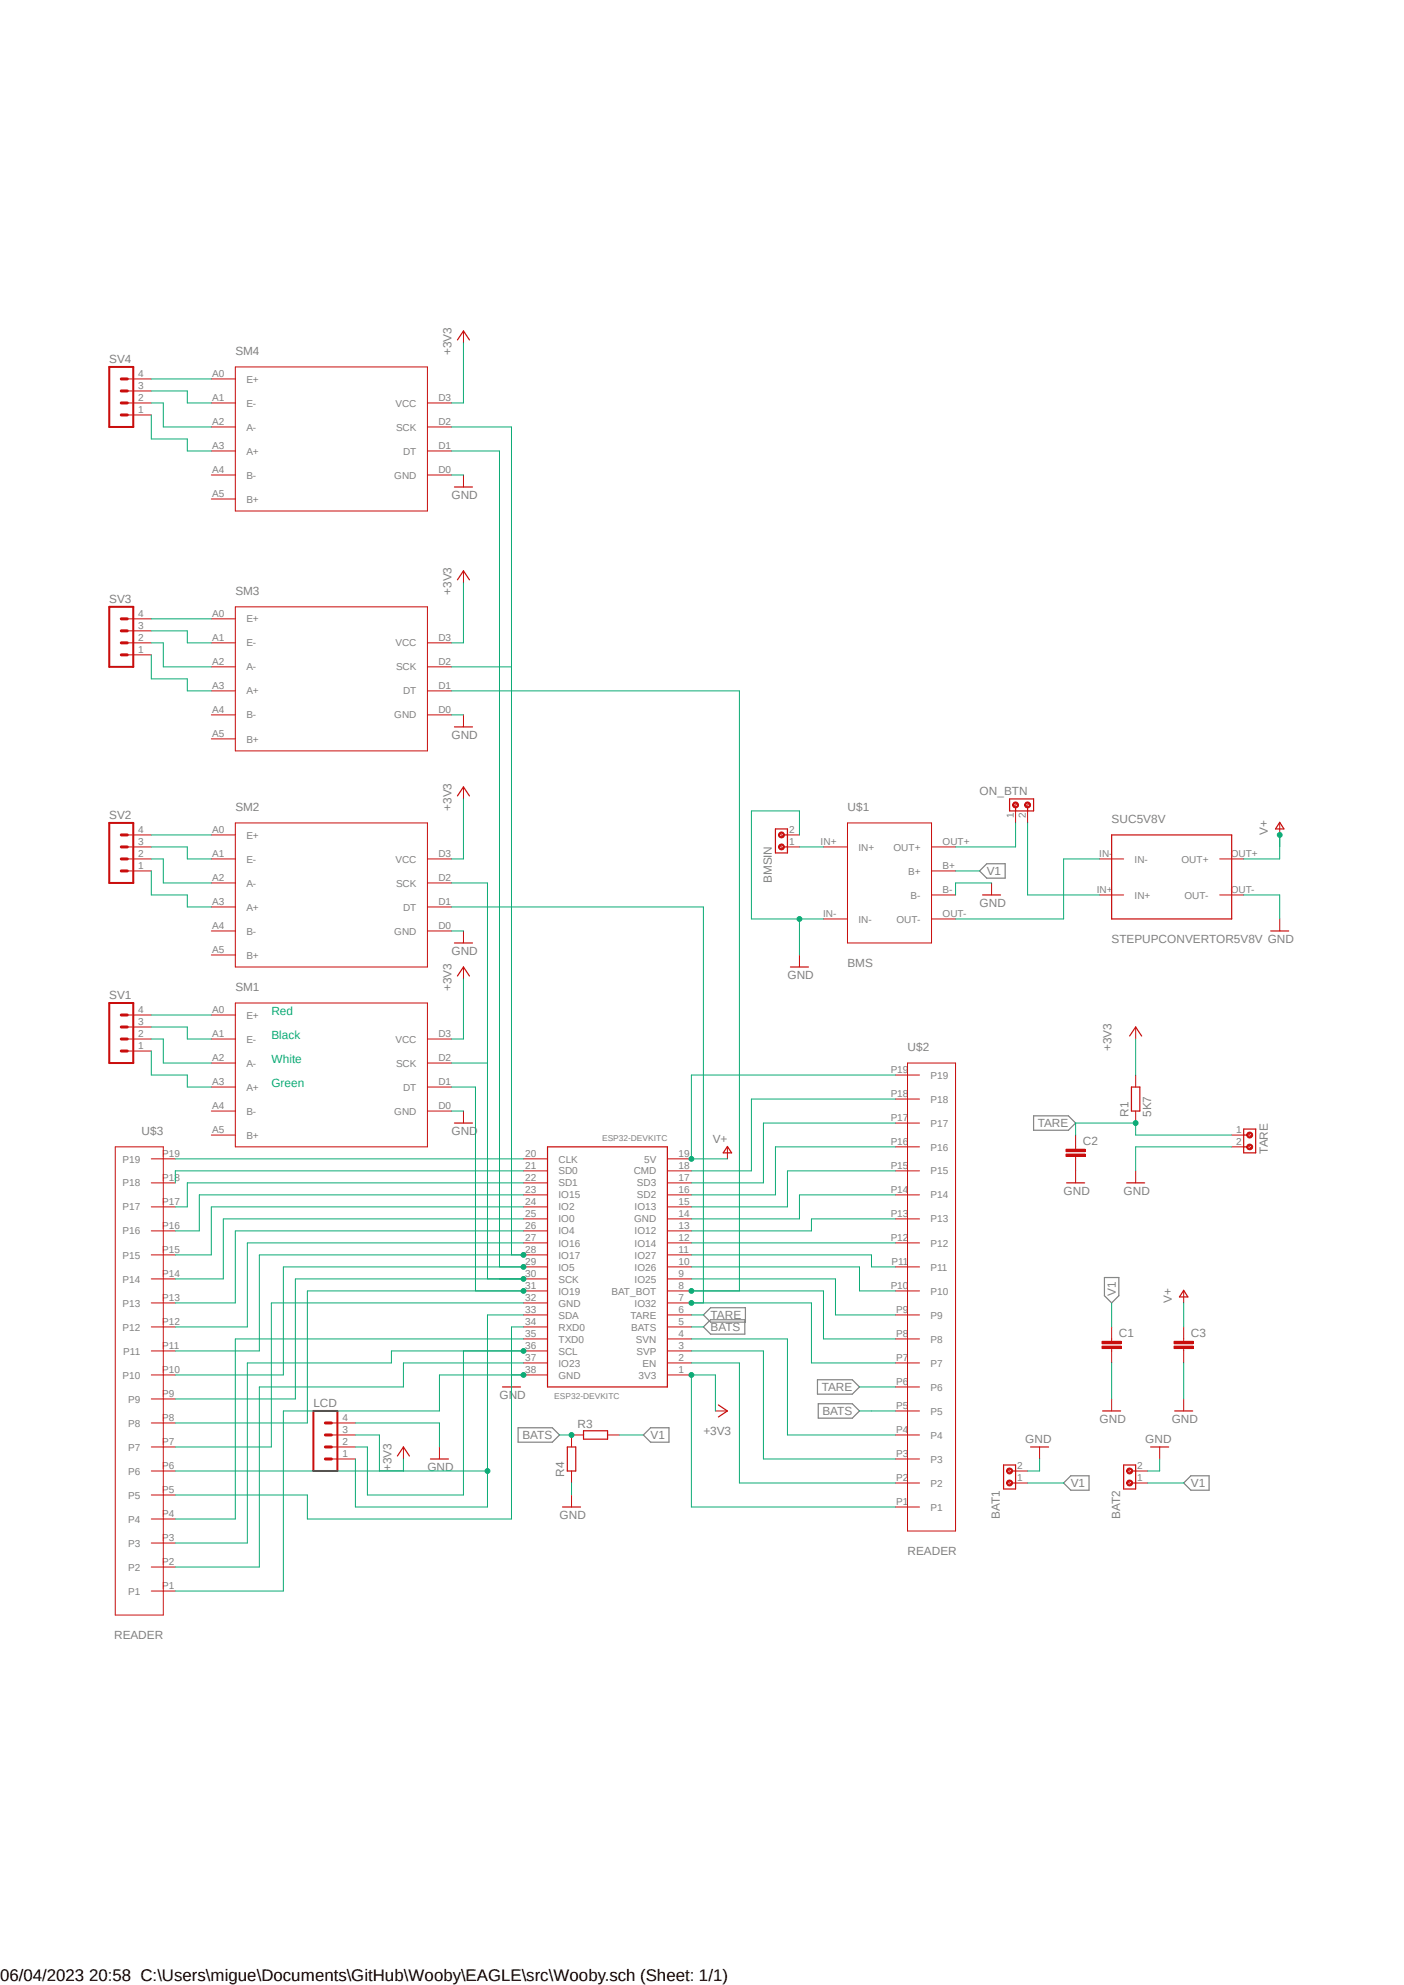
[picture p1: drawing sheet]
<svg xmlns="http://www.w3.org/2000/svg" width="297mm" height="420mm" viewBox="0 0 297 420" stroke-linecap="round" stroke-linejoin="round" font-family="sans-serif">
<path d="M22.5 67.6l252 279.8M274.5 67.6l-252 279.8" fill="none" stroke="#fff" stroke-width=".21"/>
<path d="M207.2 184.3l1.5-1.5h3.9v3h-3.9zM218.7 236.1h7.3l1.5 1.5-1.5 1.5h-7.3zM150.3 279.2h7.3v3.1h-7.3l-1.5-1.5zM150.3 276.7h7.4v3h-7.4l-1.5-1.5zM233.6 270.3h3.1v3.9l-1.5 1.5-1.6-1.5zM172.9 291.9h7.4l1.5 1.6-1.5 1.5h-7.4zM173.1 297h7.2l1.5 1.5-1.5 1.6h-7.2zM109.6 302.1h7.2l1.6 1.5-1.6 1.5h-7.2zM137.6 302.1h3.9v3h-3.9l-1.5-1.5zM226.5 312.3h3.9v3h-3.9l-1.5-1.5zM251.9 312.3h3.9v3h-3.9l-1.5-1.5z" fill="none" stroke="#808080" stroke-width=".25"/>
<g fill="none" stroke="#c90d0c" stroke-width=".21">
<path d="M44.7 214.8h5.1M44.7 219.8h5.1M49.8 212.2h40.6v30.5h-40.6zM90.4 219.8h5.1M44.7 224.9h5.1M44.7 230h5.1M44.7 235.1h5.1M90.4 224.9h5.1M90.4 230h5.1M90.4 235.1h5.1M240.2 227.5v2.5M240.2 235.1v2.5"/>
<path d="M44.7 240.2h5.1M110.7 257.9h5.1M110.7 255.4h5.1M110.7 252.8h5.1M110.7 250.3h5.1M110.7 247.7h5.1M110.7 245.2h5.1M141.2 257.9h5.1M141.2 255.4h5.1M141.2 252.8h5.1M141.2 250.3h5.1M141.2 247.7h5.1"/>
<path d="M141.2 245.2h5.1M110.7 278.2h5.1M110.7 275.7h5.1M110.7 273.1h5.1M110.7 270.6h5.1M110.7 268.1h5.1M110.7 265.5h5.1M110.7 263h5.1M110.7 260.4h5.1M141.2 278.2h5.1M141.2 275.7h5.1M141.2 273.1h5.1"/>
<path d="M141.2 270.6h5.1M141.2 268.1h5.1M141.2 265.5h5.1M141.2 263h5.1M141.2 260.4h5.1M110.7 290.9h5.1M110.7 288.4h5.1M110.7 285.8h5.1M110.7 283.3h5.1M110.7 280.8h5.1M141.2 290.9h5.1M141.2 288.4h5.1"/>
<path d="M141.2 285.8h5.1M141.2 283.3h5.1M141.2 280.8h5.1M235.2 283.3v.5M235.2 285.3v.5M120.9 311.2v2.6M123.4 303.6h-2.5v2.6M128.5 303.6h2.5"/>
</g>
<path d="M239.4 230h1.7v5.1h-1.7zM115.8 242.7h25.4v50.8h-25.4zM120 306.2h1.8v5h-1.8zM123.4 302.7h5.1v1.8h-5.1z" fill="none" stroke="#c90d0c" stroke-width=".25"/>
<path d="M233.1 283.8h4.1v.5h-4.1z" fill-rule="evenodd" fill="#c90d0c"/>
<path d="M233.1 283.8h4.1v.5h-4.1z" fill="none" stroke="#c90d0c" stroke-width=".21"/>
<path d="M233.1 284.8h4.1v.5h-4.1z" fill-rule="evenodd" fill="#c90d0c"/>
<path d="M227.5 242.7v.5M227.5 244.7v.5M233.1 284.8h4.1v.5h-4.1zM235.2 280.8v2.5M235.2 285.8v2.6" fill="none" stroke="#c90d0c" stroke-width=".21"/>
<path d="M225.5 243.2h4.1v.5h-4.1z" fill-rule="evenodd" fill="#c90d0c"/>
<path d="M225.5 243.2h4.1v.5h-4.1z" fill="none" stroke="#c90d0c" stroke-width=".21"/>
<path d="M225.5 244.2h4.1v.5h-4.1z" fill-rule="evenodd" fill="#c90d0c"/>
<g fill="none" stroke="#c90d0c" stroke-width=".21">
<path d="M98 204.6v2.5M240.2 217.3v2.5M98 235.1v2.5M264.1 239.9l.5 .5M153.9 242.7v2.5M225.5 244.2h4.1v.5h-4.1zM227.5 240.2v2.5M227.5 245.2v5.1M240.2 247.7v2.6M264.1 242.4l.5 .5M108.2 290.9v2.6M151.3 298.5h2.6"/>
<path d="M235.2 296v2.5M120.9 316.3v2.6"/>
</g>
<g fill="none" stroke="#c90d0c" stroke-width=".25">
<path d="M96.8 206.5l1.2-1.9 1.3 1.9M239 219.2l1.2-1.9 1.3 1.9M96.1 237.6h3.8M263.1 238.9h2.5v5h-2.5zM153.9 242.6l.9 1.3h-1.8zM225.6 250.3h3.8M238.3 250.3h3.8M263.1 240.2h.8M263.1 242.7h.8M106.3 293.5h3.8M152 297.3l1.9 1.2-1.9 1.3M233.3 298.5h3.8"/>
<path d="M119 318.9h3.8"/>
</g>
<path d="M263.8 239.8a.64 .64 0 0 1 1.1-.1 .64 .64 0 0 1-.3 1 .64 .64 0 0 1-.9-.5h.3v-.3a.37 .37 0 0 1 .5-.1 .37 .37 0 0 1 .2 .5 .37 .37 0 0 1-.5 .2l-.2-.3h-.3z" fill-rule="evenodd" fill="#c90d0c"/>
<path d="M263.8 239.8a.64 .64 0 0 1 1.1-.1 .64 .64 0 0 1-.3 1 .64 .64 0 0 1-.9-.5h.3v-.3a.37 .37 0 0 1 .5-.1 .37 .37 0 0 1 .2 .5 .37 .37 0 0 1-.5 .2l-.2-.3h-.3z" fill="none" stroke="#c90d0c" stroke-width=".21"/>
<path d="M263.8 242.4a.64 .64 0 0 1 1.1-.1 .64 .64 0 0 1-.3 1 .64 .64 0 0 1-.9-.6h.3v-.2a.37 .37 0 0 1 .6-.1 .37 .37 0 0 1-.1 .6h-.3l-.2-.3h-.3z" fill-rule="evenodd" fill="#c90d0c"/>
<g fill="none" stroke="#c90d0c" stroke-width=".21">
<path d="M49.8 77.6h40.6v30.5h-40.6zM98 70v2.6M44.7 80.2h5.1M44.7 85.3h5.1M44.7 90.3h5.1M44.7 95.4h5.1M90.4 85.3h5.1M90.4 90.3h5.1M90.4 95.4h5.1M44.7 100.5h5.1M44.7 105.6h5.1M90.4 100.5h5.1"/>
<path d="M98 100.5v2.5M44.7 130.9h5.1M44.7 136h5.1M49.8 128.4h40.6v30.5h-40.6zM90.4 136h5.1M98 120.8v2.5M44.7 141.1h5.1M44.7 146.2h5.1M44.7 151.3h5.1M44.7 156.3h5.1M90.4 141.1h5.1M90.4 146.2h5.1"/>
<path d="M90.4 151.3h5.1M98 151.3v2.5M44.7 176.7h5.1M49.8 174.1h40.6v30.5h-40.6zM98 166.5v2.5M44.7 181.7h5.1M44.7 186.8h5.1M44.7 191.9h5.1M44.7 197h5.1M90.4 181.7h5.1M90.4 186.8h5.1M90.4 191.9h5.1"/>
<path d="M90.4 197h5.1M98 197v2.5M44.7 202.1h5.1M260.6 240.2h2.5M260.6 242.7h2.5M263.8 242.4a.64 .64 0 0 1 1.1-.1 .64 .64 0 0 1-.3 1 .64 .64 0 0 1-.9-.6h.3v-.2a.37 .37 0 0 1 .6-.1 .37 .37 0 0 1-.1 .6h-.3l-.2-.3h-.3zM250.4 283.3v.5M250.4 285.3v.5M85.3 306.2v2.5M93 306.2v2.5"/>
</g>
<path d="M96.8 71.9l1.2-1.9 1.3 1.9M96.1 103h3.8M96.8 122.7l1.2-1.9 1.3 1.9M96.1 153.8h3.8M96.8 168.4l1.2-1.9 1.3 1.9M96.1 199.5h3.8M84.1 308.1l1.2-1.9 1.3 1.9M91.1 308.7h3.8" fill="none" stroke="#c90d0c" stroke-width=".25"/>
<path d="M248.4 283.8h4v.5h-4z" fill-rule="evenodd" fill="#c90d0c"/>
<path d="M248.4 283.8h4v.5h-4z" fill="none" stroke="#c90d0c" stroke-width=".21"/>
<path d="M248.4 284.8h4v.5h-4z" fill-rule="evenodd" fill="#c90d0c"/>
<g fill="none" stroke="#c90d0c" stroke-width=".21">
<path d="M165.1 178.9l.5 .6M165.1 176.4l.5 .5M174.2 179.2h5.1M179.3 174.1h17.8v25.4h-17.8zM197.1 179.2h5M270.7 174.1v2.6M174.2 194.4h5.1M197.1 194.4h5M197.1 184.3h5M197.1 189.4h5M209.8 186.8v2.6M270.7 194.4v2.6"/>
<path d="M250.4 273.1v2.6M248.4 284.8h4v.5h-4zM250.4 280.8v2.5M250.4 285.8v2.6M250.4 296v2.5"/>
</g>
<path d="M164 175.4h2.6v5.1h-2.6zM165.8 179.2h.8M165.8 176.7h.8M270.7 174l.9 1.4h-1.8zM207.9 189.4h3.8M268.8 197h3.8M250.4 273l.9 1.4h-1.8zM248.5 298.5h3.8" fill="none" stroke="#c90d0c" stroke-width=".25"/>
<path d="M164.8 178.9a.64 .64 0 0 1 1-.1 .64 .64 0 0 1-.3 1 .64 .64 0 0 1-.8-.6h.2l.2-.3a.38 .38 0 0 1 .6 .3 .38 .38 0 0 1-.6 .3l-.2-.3h-.2z" fill-rule="evenodd" fill="#c90d0c"/>
<path d="M164.8 178.9a.64 .64 0 0 1 1-.1 .64 .64 0 0 1-.3 1 .64 .64 0 0 1-.8-.6h.2l.2-.3a.38 .38 0 0 1 .6 .3 .38 .38 0 0 1-.6 .3l-.2-.3h-.2z" fill="none" stroke="#c90d0c" stroke-width=".21"/>
<path d="M164.8 176.4a.64 .64 0 0 1 1-.1 .64 .64 0 0 1-.3 1 .64 .64 0 0 1-.8-.6h.2l.2-.4a.39 .39 0 0 1 .6 .2 .39 .39 0 0 1-.3 .5 .39 .39 0 0 1-.5-.3h-.2z" fill-rule="evenodd" fill="#c90d0c"/>
<g fill="none" stroke="#c90d0c" stroke-width=".21">
<path d="M164.8 176.4a.64 .64 0 0 1 1-.1 .64 .64 0 0 1-.3 1 .64 .64 0 0 1-.8-.6h.2l.2-.4a.39 .39 0 0 1 .6 .2 .39 .39 0 0 1-.3 .5 .39 .39 0 0 1-.5-.3h-.2zM166.6 179.2h2.5M166.6 176.7h2.5M232.6 181.7h5.1M232.6 189.4h5.1M258 181.7h5.1M258 189.4h5.1M169.1 202.1v2.5M189.4 237.6h5.1M189.4 232.5h5.1M189.4 227.5h5.1M192 224.9h10.1v99h-10.1z"/>
<path d="M24.4 242.7h10.1v99h-10.1zM32 255.4h5.1M32 250.3h5.1M32 245.2h5.1M189.4 257.9h5.1M189.4 252.8h5.1M189.4 247.7h5.1M189.4 242.7h5.1M32 275.7h5.1M32 270.6h5.1M32 265.5h5.1M32 260.4h5.1"/>
<path d="M189.4 273.1h5.1M189.4 278.2h5.1M189.4 268.1h5.1M189.4 263h5.1M32 290.9h5.1M32 296h5.1M32 285.8h5.1M32 280.8h5.1M189.4 283.3h5.1M189.4 288.4h5.1M189.4 293.5h5.1M189.4 298.5h5.1"/>
<path d="M32 301.1h5.1M32 306.2h5.1M32 311.2h5.1M32 316.3h5.1M189.4 303.6h5.1M189.4 308.7h5.1M189.4 313.8h5.1M189.4 318.9h5.1M213.3 313.5l.5 .5M213.3 311l.5 .5M32 321.4h5.1M32 326.5h5.1"/>
<path d="M32 331.6h5.1M32 336.6h5.1"/>
</g>
<path d="M235.2 176.7h25.4v17.7h-25.4zM167.2 204.6h3.8M212.3 310h2.5v5h-2.5zM214.1 313.8h.7M214.1 311.2h.7" fill="none" stroke="#c90d0c" stroke-width=".25"/>
<path d="M213 313.4a.64 .64 0 0 1 1.1-.1 .64 .64 0 0 1-.3 1 .64 .64 0 0 1-.9-.5h.3v-.2a.39 .39 0 0 1 .5-.2 .39 .39 0 0 1 .2 .5l-.2 .2h-.3l-.2-.3h-.3z" fill-rule="evenodd" fill="#c90d0c"/>
<path d="M213 313.4a.64 .64 0 0 1 1.1-.1 .64 .64 0 0 1-.3 1 .64 .64 0 0 1-.9-.5h.3v-.2a.39 .39 0 0 1 .5-.2 .39 .39 0 0 1 .2 .5l-.2 .2h-.3l-.2-.3h-.3z" fill="none" stroke="#c90d0c" stroke-width=".21"/>
<path d="M213 310.9a.64 .64 0 0 1 1.1-.1 .64 .64 0 0 1-.3 1 .64 .64 0 0 1-.9-.6h.3v-.2a.39 .39 0 0 1 .5-.1 .39 .39 0 0 1 .2 .5l-.2 .2h-.3l-.2-.4h-.3z" fill-rule="evenodd" fill="#c90d0c"/>
<path d="M213 310.9a.64 .64 0 0 1 1.1-.1 .64 .64 0 0 1-.3 1 .64 .64 0 0 1-.9-.6h.3v-.2a.39 .39 0 0 1 .5-.1 .39 .39 0 0 1 .2 .5l-.2 .2h-.3l-.2-.4h-.3zM214.8 313.8h2.6M214.8 311.2h2.6M238.7 313.5l.5 .5M238.7 311l.5 .5" fill="none" stroke="#c90d0c" stroke-width=".21"/>
<path d="M237.7 310h2.5v5h-2.5zM239.5 313.8h.7M239.5 311.2h.7" fill="none" stroke="#c90d0c" stroke-width=".25"/>
<path d="M238.4 313.4a.64 .64 0 0 1 1.1-.1 .64 .64 0 0 1-.3 1 .64 .64 0 0 1-.9-.5h.3v-.2a.39 .39 0 0 1 .5-.2 .39 .39 0 0 1 .2 .5l-.2 .2h-.3l-.2-.3h-.3z" fill-rule="evenodd" fill="#c90d0c"/>
<path d="M238.4 313.4a.64 .64 0 0 1 1.1-.1 .64 .64 0 0 1-.3 1 .64 .64 0 0 1-.9-.5h.3v-.2a.39 .39 0 0 1 .5-.2 .39 .39 0 0 1 .2 .5l-.2 .2h-.3l-.2-.3h-.3z" fill="none" stroke="#c90d0c" stroke-width=".21"/>
<path d="M238.4 310.9a.64 .64 0 0 1 1.1-.1 .64 .64 0 0 1-.3 1 .64 .64 0 0 1-.9-.6h.3v-.2a.39 .39 0 0 1 .5-.1 .39 .39 0 0 1 .2 .5l-.2 .2h-.3l-.2-.4h-.3z" fill-rule="evenodd" fill="#c90d0c"/>
<path d="M215.1 170.1l-.5 .5M217.6 170.1l-.5 .5M219.9 306.2v2.5M238.4 310.9a.64 .64 0 0 1 1.1-.1 .64 .64 0 0 1-.3 1 .64 .64 0 0 1-.9-.6h.3v-.2a.39 .39 0 0 1 .5-.1 .39 .39 0 0 1 .2 .5l-.2 .2h-.3l-.2-.4h-.3zM240.2 313.8h2.6M240.2 311.2h2.6M245.3 306.2v2.5" fill="none" stroke="#c90d0c" stroke-width=".21"/>
<path d="M213.6 169h5.1v2.6h-5.1zM214.8 170.8v.8M217.4 170.8v.8M218 306.2h3.8M243.4 306.2h3.8" fill="none" stroke="#c90d0c" stroke-width=".25"/>
<path d="M214.5 169.8a.64 .64 0 0 1 .9 .3 .64 .64 0 0 1-.4 .8 .64 .64 0 0 1-.8-.6h.3l.1-.3 .2-.1 .4 .4a.38 .38 0 0 1-.4 .4 .38 .38 0 0 1-.3-.4h-.3z" fill-rule="evenodd" fill="#c90d0c"/>
<path d="M214.5 169.8a.64 .64 0 0 1 .9 .3 .64 .64 0 0 1-.4 .8 .64 .64 0 0 1-.8-.6h.3l.1-.3 .2-.1 .4 .4a.38 .38 0 0 1-.4 .4 .38 .38 0 0 1-.3-.4h-.3z" fill="none" stroke="#c90d0c" stroke-width=".21"/>
<path d="M217 169.8a.64 .64 0 0 1 1 .3 .64 .64 0 0 1-.5 .8 .64 .64 0 0 1-.8-.6h.3l.2-.3 .2-.1 .4 .4a.38 .38 0 0 1-.4 .4 .38 .38 0 0 1-.4-.4h-.3z" fill-rule="evenodd" fill="#c90d0c"/>
<g fill="none" stroke="#c90d0c" stroke-width=".21">
<path d="M26.9 87.8h5.1M26.9 85.3h5.1M26.9 82.7h5.1M26.9 80.2h5.1M26.9 138.6h5.1M26.9 136h5.1M26.9 133.5h5.1M26.9 130.9h5.1M26.9 179.2h5.1M26.9 176.7h5.1M214.8 171.6v2.5M217 169.8a.64 .64 0 0 1 1 .3 .64 .64 0 0 1-.5 .8 .64 .64 0 0 1-.8-.6h.3l.2-.3 .2-.1 .4 .4a.38 .38 0 0 1-.4 .4 .38 .38 0 0 1-.4-.4h-.3z"/>
<path d="M217.4 171.6v2.5M26.9 184.3h5.1M26.9 181.7h5.1M26.9 219.8h5.1M26.9 217.3h5.1M26.9 214.8h5.1M26.9 222.4h5.1M70.1 308.7h5.1M70.1 306.2h5.1M70.1 303.6h5.1M70.1 301.1h5.1"/>
</g>
<path d="M23.1 77.6h5.1v12.7h-5.1zM23.1 128.4h5.1v12.7h-5.1zM23.1 174.1h5.1v12.7h-5.1zM23.1 212.2h5.1v12.7h-5.1zM66.3 298.5h5.1v12.7h-5.1z" fill="none" stroke="#c90d0c" stroke-width=".42"/>
<g fill="none" stroke="#c90d0c" stroke-width=".64">
<path d="M25.7 82.7h1.2M25.7 85.3h1.2M25.7 87.8h1.2M25.7 80.2h1.2M25.7 133.5h1.2M25.7 136h1.2M25.7 138.6h1.2M25.7 130.9h1.2M25.7 179.2h1.2M25.7 176.7h1.2M25.7 181.7h1.2M25.7 184.3h1.2"/>
<path d="M25.7 217.3h1.2M25.7 219.8h1.2M25.7 214.8h1.2M25.7 222.4h1.2M68.8 303.6h1.3M68.8 306.2h1.3M68.8 308.7h1.3M68.8 301.1h1.3"/>
</g>
<path d="M95.5 235.1h2.5M260.6 242.7h-20.4v5M110.7 290.9h-17.7v7.6h-33.1v38.1h-22.8M235.2 288.4v7.6M120.9 313.8v2.5" fill="none" stroke="#0dab76" stroke-width=".21"/>
<circle cx="110.7" cy="290.9" r=".51" fill="#0dab76"/>
<g fill="none" stroke="#0dab76" stroke-width=".21">
<path d="M95.5 100.5h2.5M95.5 151.3h2.5M169.1 176.7v-5.1h-10.1v22.8h15.2M95.5 197h2.5M169.1 194.4v7.7M209.8 186.8h-7.7v2.6M263.1 189.4h7.6v5M250.4 288.4v7.6M75.2 301.1h17.8v5.1"/>
<circle cx="110.7" cy="290.9" r=".51"/>
</g>
<circle cx="169.1" cy="194.4" r=".51" fill="#0dab76"/>
<g fill="none" stroke="#0dab76" stroke-width=".21">
<path d="M98 207.1v12.7h-2.5M240.2 219.8v7.7M151.3 298.5v-7.6h-5v28h43.1M219.9 308.7v2.5h-2.5M245.3 308.7v2.5h-2.5"/>
<circle cx="169.1" cy="194.4" r=".51"/>
</g>
<circle cx="146.3" cy="290.9" r=".51" fill="#0dab76"/>
<g fill="none" stroke="#0dab76" stroke-width=".21">
<path d="M98 72.6v12.7h-2.5M98 123.3v12.7h-2.5M98 169v12.7h-2.5M146.3 227.5v17.7h7.6M75.2 303.6h5.1v7.6h5v-2.5"/>
<circle cx="146.3" cy="290.9" r=".51"/>
</g>
<circle cx="146.3" cy="245.2" r=".51" fill="#0dab76"/>
<g fill="none" stroke="#0dab76" stroke-width=".21">
<path d="M270.7 176.7v5h-7.6M146.3 227.5h43.1M250.4 275.7v5.1"/>
<circle cx="146.3" cy="245.2" r=".51"/>
</g>
<circle cx="270.7" cy="176.7" r=".51" fill="#0dab76"/>
<g fill="none" stroke="#0dab76" stroke-width=".21">
<path d="M118.4 303.6h2.5"/>
<circle cx="270.7" cy="176.7" r=".51"/>
</g>
<circle cx="120.9" cy="303.6" r=".51" fill="#0dab76"/>
<g fill="none" stroke="#0dab76" stroke-width=".21">
<path d="M98 285.8v30.5h-20.3M110.7 285.8h-27.9v2.6h-30.5v38.1h-15.2M146.3 280.8h2.5M181.8 298.5h7.6"/>
<circle cx="120.9" cy="303.6" r=".51"/>
</g>
<circle cx="110.7" cy="285.8" r=".51" fill="#0dab76"/>
<g fill="none" stroke="#0dab76" stroke-width=".21">
<path d="M103.1 278.2v40.7h-27.9M37.1 311.2h66M75.2 306.2h2.5v10.1"/>
<circle cx="110.7" cy="285.8" r=".51"/>
</g>
<circle cx="103.1" cy="311.2" r=".51" fill="#0dab76"/>
<g fill="none" stroke="#0dab76" stroke-width=".21">
<path d="M95.5 230h5.1v43.1M103.1 278.2h7.6M110.7 273.1h-45.7v28h-27.9M75.2 308.7v10.2"/>
<circle cx="103.1" cy="311.2" r=".51"/>
</g>
<circle cx="110.7" cy="273.1" r=".51" fill="#0dab76"/>
<g fill="none" stroke="#0dab76" stroke-width=".21">
<path d="M95.5 224.9h7.6v45.7h7.6"/>
<circle cx="110.7" cy="273.1" r=".51"/>
</g>
<circle cx="110.7" cy="270.6" r=".51" fill="#0dab76"/>
<g fill="none" stroke="#0dab76" stroke-width=".21">
<path d="M95.5 186.8h7.6v38.1M227.5 240.2v-2.6h12.7v2.6M110.7 270.6h-48.2v25.4h-25.4M146.3 278.2h2.5"/>
<circle cx="110.7" cy="270.6" r=".51"/>
</g>
<circle cx="240.2" cy="237.6" r=".51" fill="#0dab76"/>
<g fill="none" stroke="#0dab76" stroke-width=".21">
<path d="M95.5 191.9h53.3v83.8M202.1 184.3h5.1M32 214.8h12.7M32 219.8h2.5v5.1h10.2M32 217.3h7.6v2.5h5.1M32 222.4v5.1h7.6v2.5h5.1M240.2 240.2h20.4M146.3 275.7h25.4M235.2 275.7v5.1M181.8 293.5h7.6M131 303.6h5.1M217.4 313.8h7.6"/>
<path d="M242.8 313.8h7.6"/>
<circle cx="240.2" cy="237.6" r=".51"/>
</g>
<circle cx="146.3" cy="275.7" r=".51" fill="#0dab76"/>
<g fill="none" stroke="#0dab76" stroke-width=".21">
<path d="M95.5 90.3h12.7v175.2M95.5 141.1h12.7M110.7 265.5h-55.8v20.3h-17.8M171.7 275.7v12.7h17.7"/>
<circle cx="146.3" cy="275.7" r=".51"/>
</g>
<circle cx="110.7" cy="265.5" r=".51" fill="#0dab76"/>
<g fill="none" stroke="#0dab76" stroke-width=".21">
<path d="M95.5 95.4h10.2v172.7M110.7 268.1h-50.8v22.8h-22.8"/>
<circle cx="110.7" cy="265.5" r=".51"/>
</g>
<circle cx="110.7" cy="268.1" r=".51" fill="#0dab76"/>
<g fill="none" stroke="#0dab76" stroke-width=".21">
<path d="M95.5 146.2h60.9v126.9M146.3 273.1h27.9"/>
<circle cx="110.7" cy="268.1" r=".51"/>
</g>
<circle cx="146.3" cy="273.1" r=".51" fill="#0dab76"/>
<g fill="none" stroke="#0dab76" stroke-width=".21">
<path d="M32 80.2h12.7M32 82.7h7.6v2.6h5.1M32 87.8v5.1h7.6v2.5h5.1M32 85.3h2.5v5h10.2M32 133.5h7.6v2.5h5.1M32 138.6v5h7.6v2.6h5.1M32 136h2.5v5.1h10.2M32 130.9h12.7M32 179.2h7.6v2.5h5.1M32 176.7h12.7M169.1 179.2h5.1M214.8 174.1v5.1h-12.7"/>
<path d="M217.4 174.1v15.3h15.2M32 184.3v5.1h7.6v2.5h5.1M32 181.7h2.5v5.1h10.2M232.6 181.7h-7.6v12.7h-22.9M189.4 232.5h-30.4v15.2h-12.7M189.4 237.6h-27.9v12.7h-15.2M37.1 245.2h73.6M110.7 250.3h-71.1v5.1h-2.5M110.7 247.7h-73.6v2.6M110.7 252.8h-68.5v7.6h-5.1M110.7 255.4h-66v10.1h-7.6M110.7 257.9h-63.5v12.7h-10.1"/>
<path d="M189.4 247.7h-22.8v7.7h-20.3M189.4 242.7h-25.4v10.1h-17.7M189.4 252.8h-20.3v5.1h-22.8M189.4 257.9h-17.7v2.5h-25.4M110.7 260.4h-60.9v15.3h-12.7M110.7 263h-58.4v17.8h-15.2M110.7 275.7h-53.3v30.5h-20.3M146.3 263h43.1M146.3 265.5h38.1v2.6h5M146.3 268.1h35.5v5h7.6M146.3 270.6h30.4v7.6h12.7M174.2 273.1v10.2h15.2"/>
<path d="M110.7 283.3h-60.9v38.1h-12.7M110.7 288.4h-25.4v5.1h-30.4v38.1h-17.8M110.7 280.8h-2.5v40.6h-43.2v-5.1h-27.9M146.3 283.3h20.3v20.3h22.8M146.3 285.8h15.2v22.9h27.9M146.3 288.4h10.1v25.4h33"/>
<circle cx="146.3" cy="273.1" r=".51"/>
</g>
<text font-size="3.6" x="0" y="419.1">06/04/2023 20:58 C:\Users\migue\Documents\GitHub\Wooby\EAGLE\src\Wooby.sch (Sheet: 1/1)</text>
<g font-size="2.5" fill="#808080">
<text x="23.1" y="76.9">SV4</text>
<text x="49.8" y="75.1">SM4</text>
<text x="95.5" y="75.1" transform="rotate(-90 95.5 75.1)">+3V3</text>
<text x="95.5" y="105.6">GND</text>
<text x="49.8" y="125.9">SM3</text>
<text x="95.5" y="125.8" transform="rotate(-90 95.5 125.8)">+3V3</text>
<text x="23.1" y="127.6">SV3</text>
<text x="95.5" y="156.3">GND</text>
<text x="23.1" y="173.4">SV2</text>
<text x="49.8" y="171.6">SM2</text>
<text x="95.5" y="171.6" transform="rotate(-90 95.5 171.6)">+3V3</text>
<text x="179.3" y="171.6">U$1</text>
<text x="207.2" y="168.3">ON_BTN</text>
<text x="235.2" y="174.1">SUC5V8V</text>
<text x="268.2" y="176.7" transform="rotate(-90 268.2 176.7)">V+</text>
<text x="208.7" y="185.2">V1</text>
<text x="163.3" y="186.8" transform="rotate(-90 163.3 186.8)">BMSIN</text>
<text x="207.2" y="191.9">GND</text>
<text x="95.5" y="202.1">GND</text>
<text x="235.2" y="199.5">STEPUPCONVERTOR5V8V GND</text>
<text x="49.8" y="209.7">SM1</text>
<text x="95.5" y="209.7" transform="rotate(-90 95.5 209.7)">+3V3</text>
<text x="166.6" y="207.1">GND</text>
<text x="179.3" y="204.6">BMS</text>
<text x="23.1" y="211.5">SV1</text>
<text x="192" y="222.4">U$2</text>
<text x="235.2" y="222.4" transform="rotate(-90 235.2 222.4)">+3V3</text>
<text x="219.5" y="238.5">TARE</text>
<text x="238.7" y="236.4" transform="rotate(-90 238.7 236.4)">R1</text>
<text x="243.5" y="236.4" transform="rotate(-90 243.5 236.4)">5K7</text>
<text x="29.9" y="240.2">U$3</text>
<text x="95.5" y="240.2">GND</text>
<text x="150.8" y="241.9">V+</text>
<text x="229.1" y="242.3">C2</text>
<text x="268.2" y="244.1" transform="rotate(-90 268.2 244.1)">TARE</text>
<text x="225" y="252.8">GND</text>
<text x="237.7" y="252.8">GND</text>
<text x="236.1" y="274.2" transform="rotate(-90 236.1 274.2)">V1</text>
<text x="247.9" y="275.7" transform="rotate(-90 247.9 275.7)">V+</text>
<text x="150.3" y="281.6">BATS</text>
<text x="150.3" y="279.1">TARE</text>
<text x="236.7" y="282.9">C1</text>
<text x="251.9" y="282.9">C3</text>
<text x="66.3" y="297.8">LCD</text>
<text x="105.7" y="296">GND</text>
<text x="173.8" y="294.3">TARE</text>
<text x="174" y="299.4">BATS</text>
<text x="110.5" y="304.5">BATS</text>
<text x="122.2" y="302.1">R3</text>
<text x="137.6" y="304.5">V1</text>
<text x="148.8" y="303.6">+3V3</text>
<text x="216.9" y="305.4">GND</text>
<text x="232.6" y="301.1">GND</text>
<text x="242.3" y="305.4">GND</text>
<text x="247.9" y="301.1">GND</text>
<text x="82.8" y="311.2" transform="rotate(-90 82.8 311.2)">+3V3</text>
<text x="90.4" y="311.2">GND</text>
<text x="119.4" y="312.5" transform="rotate(-90 119.4 312.5)">R4</text>
<text x="226.5" y="314.7">V1</text>
<text x="251.9" y="314.7">V1</text>
<text x="118.4" y="321.4">GND</text>
<text x="211.5" y="321.4" transform="rotate(-90 211.5 321.4)">BAT1</text>
<text x="236.9" y="321.4" transform="rotate(-90 236.9 321.4)">BAT2</text>
<text x="192" y="329">READER</text>
<text x="24.1" y="346.8">READER</text>
</g>
<g font-size="2.5" fill="#0dab76">
<text x="57.4" y="214.8">Red</text>
<text x="57.4" y="219.8">Black</text>
<text x="57.4" y="224.9">White</text>
<text x="57.4" y="230">Green</text>
</g>
<g font-size="2.1" fill="#808080">
<text x="29.3" y="82.3">3</text>
<text x="29.3" y="79.8">4</text>
<text x="44.9" y="79.8">A0</text>
<text x="52.1" y="80.9">E+</text>
<text x="29.3" y="87.4">1</text>
<text x="29.3" y="84.9">2</text>
<text x="44.9" y="84.9">A1</text>
<text x="44.9" y="90">A2</text>
<text x="52.1" y="86">E-</text>
<text x="83.7" y="86">VCC</text>
<text x="92.8" y="90">D2</text>
<text x="92.8" y="84.9">D3</text>
<text x="44.9" y="95">A3</text>
<text x="52.1" y="91.1">A-</text>
<text x="83.8" y="91.1">SCK</text>
<text x="92.8" y="95">D1</text>
<text x="44.9" y="100.1">A4</text>
<text x="52.1" y="96.2">A+</text>
<text x="52.1" y="101.3">B-</text>
<text x="83.4" y="101.3">GND</text>
<text x="85.3" y="96.2">DT</text>
<text x="92.8" y="100.1">D0</text>
<text x="44.9" y="105.2">A5</text>
<text x="52.1" y="106.3">B+</text>
<text x="29.3" y="130.6">4</text>
<text x="44.9" y="130.6">A0</text>
<text x="52.1" y="131.7">E+</text>
<text x="29.3" y="135.7">2</text>
<text x="29.3" y="133.1">3</text>
<text x="44.9" y="135.7">A1</text>
<text x="52.1" y="136.8">E-</text>
<text x="83.7" y="136.8">VCC</text>
<text x="92.8" y="135.7">D3</text>
<text x="29.3" y="138.2">1</text>
<text x="44.9" y="140.8">A2</text>
<text x="52.1" y="141.9">A-</text>
<text x="83.8" y="141.9">SCK</text>
<text x="92.8" y="140.8">D2</text>
<text x="44.9" y="145.8">A3</text>
<text x="52.1" y="146.9">A+</text>
<text x="85.3" y="146.9">DT</text>
<text x="92.8" y="145.8">D1</text>
<text x="44.9" y="150.9">A4</text>
<text x="44.9" y="156">A5</text>
<text x="52.1" y="152">B-</text>
<text x="83.4" y="152">GND</text>
<text x="92.8" y="150.9">D0</text>
<text x="52.1" y="157.1">B+</text>
<text x="214.5" y="173.1" transform="rotate(-90 214.5 173.1)">1</text>
<text x="217" y="173.1" transform="rotate(-90 217 173.1)">2</text>
<text x="29.3" y="178.9">3</text>
<text x="29.3" y="176.3">4</text>
<text x="44.9" y="176.3">A0</text>
<text x="52.1" y="177.4">E+</text>
<text x="167" y="178.9">1</text>
<text x="167" y="176.3">2</text>
<text x="173.6" y="178.9">IN+</text>
<text x="181.6" y="180">IN+</text>
<text x="189" y="180">OUT+</text>
<text x="199.4" y="178.9">OUT+</text>
<text x="29.3" y="183.9">1</text>
<text x="29.3" y="181.4">2</text>
<text x="44.9" y="181.4">A1</text>
<text x="52.1" y="182.5">E-</text>
<text x="83.7" y="182.5">VCC</text>
<text x="92.8" y="181.4">D3</text>
<text x="192.1" y="185">B+</text>
<text x="199.4" y="183.9">B+</text>
<text x="232.5" y="181.4">IN-</text>
<text x="240" y="182.5">IN-</text>
<text x="249.9" y="182.5">OUT+</text>
<text x="260.3" y="181.4">OUT+</text>
<text x="44.9" y="186.5">A2</text>
<text x="44.9" y="191.6">A3</text>
<text x="52.1" y="187.6">A-</text>
<text x="83.8" y="187.6">SCK</text>
<text x="92.8" y="191.6">D1</text>
<text x="92.8" y="186.5">D2</text>
<text x="192.6" y="190.1">B-</text>
<text x="199.4" y="189">B-</text>
<text x="232" y="189">IN+</text>
<text x="240" y="190.1">IN+</text>
<text x="250.6" y="190.1">OUT-</text>
<text x="260.3" y="189">OUT-</text>
<text x="44.9" y="196.6">A4</text>
<text x="52.1" y="192.7">A+</text>
<text x="52.1" y="197.7">B-</text>
<text x="83.4" y="197.7">GND</text>
<text x="85.3" y="192.7">DT</text>
<text x="92.8" y="196.6">D0</text>
<text x="174.1" y="194.1">IN-</text>
<text x="181.6" y="195.2">IN-</text>
<text x="189.7" y="195.2">OUT-</text>
<text x="199.4" y="194.1">OUT-</text>
<text x="44.9" y="201.7">A5</text>
<text x="52.1" y="202.8">B+</text>
<text x="29.3" y="214.4">4</text>
<text x="44.9" y="214.4">A0</text>
<text x="52.1" y="215.5">E+</text>
<text x="29.3" y="222">1</text>
<text x="29.3" y="219.5">2</text>
<text x="29.3" y="216.9">3</text>
<text x="44.9" y="219.5">A1</text>
<text x="52.1" y="220.6">E-</text>
<text x="83.7" y="220.6">VCC</text>
<text x="92.8" y="219.5">D3</text>
<text x="44.9" y="224.5">A2</text>
<text x="52.1" y="225.7">A-</text>
<text x="83.8" y="225.7">SCK</text>
<text x="92.8" y="224.5">D2</text>
<text x="188.4" y="227.1">P19</text>
<text x="44.9" y="229.6">A3</text>
<text x="52.1" y="230.8">A+</text>
<text x="85.3" y="230.8">DT</text>
<text x="92.8" y="229.6">D1</text>
<text x="188.4" y="232.2">P18</text>
<text x="196.8" y="233.3">P18</text>
<text x="196.8" y="228.2">P19</text>
<text x="44.9" y="234.7">A4</text>
<text x="44.9" y="239.8">A5</text>
<text x="52.1" y="235.8">B-</text>
<text x="83.4" y="235.8">GND</text>
<text x="92.8" y="234.7">D0</text>
<text x="188.4" y="237.2">P17</text>
<text x="196.8" y="238.4">P17</text>
<text x="261.5" y="239.8">1</text>
<text x="25.9" y="246">P19</text>
<text x="34.3" y="244.9">P19</text>
<text x="52.1" y="240.9">B+</text>
<text x="111.1" y="244.9">20</text>
<text x="118.2" y="246">CLK</text>
<text x="136.3" y="246">5V</text>
<text x="143.6" y="244.9">19</text>
<text x="188.4" y="242.3">P16</text>
<text x="196.8" y="243.5">P16</text>
<text x="261.5" y="242.3">2</text>
<text x="25.9" y="251">P18</text>
<text x="34.3" y="249.9">P18</text>
<text x="111.1" y="247.4">21</text>
<text x="111.1" y="249.9">22</text>
<text x="118.2" y="248.5">SD0</text>
<text x="118.2" y="251">SD1</text>
<text x="134.1" y="248.5">CMD</text>
<text x="134.7" y="251">SD3</text>
<text x="143.6" y="249.9">17</text>
<text x="143.6" y="247.4">18</text>
<text x="188.4" y="247.4">P15</text>
<text x="196.8" y="248.5">P15</text>
<text x="25.9" y="256.1">P17</text>
<text x="34.3" y="255">P17</text>
<text x="111.1" y="252.5">23</text>
<text x="111.1" y="255">24</text>
<text x="111.1" y="257.6">25</text>
<text x="118.2" y="253.6">IO15</text>
<text x="118.2" y="256.1">IO2</text>
<text x="134.2" y="256.1">IO13</text>
<text x="134.7" y="253.6">SD2</text>
<text x="143.6" y="257.6">14</text>
<text x="143.6" y="255">15</text>
<text x="143.6" y="252.5">16</text>
<text x="188.4" y="257.6">P13</text>
<text x="188.4" y="252.5">P14</text>
<text x="196.8" y="253.6">P14</text>
<text x="25.9" y="261.2">P16</text>
<text x="34.3" y="260.1">P16</text>
<text x="111.1" y="260.1">26</text>
<text x="111.1" y="262.6">27</text>
<text x="118.2" y="258.7">IO0</text>
<text x="118.2" y="261.2">IO4</text>
<text x="118.2" y="263.7">IO16</text>
<text x="134.2" y="258.7">GND</text>
<text x="134.2" y="263.7">IO14</text>
<text x="134.2" y="261.2">IO12</text>
<text x="143.6" y="262.6">12</text>
<text x="143.6" y="260.1">13</text>
<text x="188.4" y="262.6">P12</text>
<text x="196.8" y="263.7">P12</text>
<text x="196.8" y="258.7">P13</text>
<text x="25.9" y="266.3">P15</text>
<text x="34.3" y="265.2">P15</text>
<text x="111.1" y="265.2">28</text>
<text x="111.1" y="267.7">29</text>
<text x="118.2" y="266.3">IO17</text>
<text x="118.2" y="268.8">IO5</text>
<text x="134.2" y="268.8">IO26</text>
<text x="134.2" y="266.3">IO27</text>
<text x="143.6" y="267.7">10</text>
<text x="143.6" y="265.2">11</text>
<text x="188.6" y="267.7">P11</text>
<text x="196.8" y="268.8">P11</text>
<text x="25.9" y="271.4">P14</text>
<text x="34.3" y="275.3">P13</text>
<text x="34.3" y="270.3">P14</text>
<text x="111.1" y="270.3">30</text>
<text x="111.1" y="272.8">31</text>
<text x="111.1" y="275.3">32</text>
<text x="118.2" y="271.4">SCK</text>
<text x="118.2" y="273.9">IO19</text>
<text x="129.4" y="273.9">BAT_BOT</text>
<text x="134.2" y="271.4">IO25</text>
<text x="143.6" y="275.3">7</text>
<text x="143.6" y="272.8">8</text>
<text x="143.6" y="270.3">9</text>
<text x="188.4" y="272.8">P10</text>
<text x="196.8" y="273.9">P10</text>
<text x="25.9" y="281.5">P12</text>
<text x="25.9" y="276.4">P13</text>
<text x="34.3" y="280.4">P12</text>
<text x="111.1" y="277.9">33</text>
<text x="111.1" y="280.4">34</text>
<text x="118.2" y="276.4">GND</text>
<text x="118.2" y="279">SDA</text>
<text x="118.2" y="281.5">RXD0</text>
<text x="133.4" y="279">TARE</text>
<text x="133.5" y="281.5">BATS</text>
<text x="134.2" y="276.4">IO32</text>
<text x="143.6" y="280.4">5</text>
<text x="143.6" y="277.9">6</text>
<text x="189.6" y="277.9">P9</text>
<text x="196.8" y="279">P9</text>
<text x="26.1" y="286.6">P11</text>
<text x="34.3" y="285.5">P11</text>
<text x="111.1" y="283">35</text>
<text x="111.1" y="285.5">36</text>
<text x="118.2" y="284.1">TXD0</text>
<text x="118.2" y="286.6">SCL</text>
<text x="134.5" y="284.1">SVN</text>
<text x="134.7" y="286.6">SVP</text>
<text x="143.6" y="285.5">3</text>
<text x="143.6" y="283">4</text>
<text x="189.6" y="283">P8</text>
<text x="196.8" y="284.1">P8</text>
<text x="25.9" y="291.7">P10</text>
<text x="34.3" y="290.6">P10</text>
<text x="111.1" y="288">37</text>
<text x="111.1" y="290.6">38</text>
<text x="118.2" y="289.1">IO23</text>
<text x="118.2" y="291.7">GND</text>
<text x="135.1" y="291.7">3V3</text>
<text x="135.9" y="289.1">EN</text>
<text x="143.6" y="290.6">1</text>
<text x="143.6" y="288">2</text>
<text x="189.6" y="288">P7</text>
<text x="189.6" y="293.1">P6</text>
<text x="196.8" y="289.1">P7</text>
<text x="27.1" y="296.8">P9</text>
<text x="34.3" y="295.7">P9</text>
<text x="189.6" y="298.2">P5</text>
<text x="196.8" y="294.2">P6</text>
<text x="196.8" y="299.3">P5</text>
<text x="27.1" y="301.8">P8</text>
<text x="34.3" y="300.7">P8</text>
<text x="34.3" y="305.8">P7</text>
<text x="72.4" y="305.8">2</text>
<text x="72.4" y="303.3">3</text>
<text x="72.4" y="300.7">4</text>
<text x="189.6" y="303.3">P4</text>
<text x="196.8" y="304.4">P4</text>
<text x="27.1" y="306.9">P7</text>
<text x="27.1" y="312">P6</text>
<text x="34.3" y="310.9">P6</text>
<text x="72.4" y="308.4">1</text>
<text x="189.6" y="308.4">P3</text>
<text x="196.8" y="309.5">P3</text>
<text x="215.2" y="310.9">2</text>
<text x="240.6" y="310.9">2</text>
<text x="27.1" y="317.1">P5</text>
<text x="34.3" y="316">P5</text>
<text x="189.6" y="313.4">P2</text>
<text x="196.8" y="314.5">P2</text>
<text x="215.2" y="313.4">1</text>
<text x="240.6" y="313.4">1</text>
<text x="27.1" y="322.2">P4</text>
<text x="34.3" y="321.1">P4</text>
<text x="189.6" y="318.5">P1</text>
<text x="196.8" y="319.6">P1</text>
<text x="27.1" y="327.2">P3</text>
<text x="34.3" y="326.1">P3</text>
<text x="27.1" y="332.3">P2</text>
<text x="34.3" y="331.2">P2</text>
<text x="27.1" y="337.4">P1</text>
<text x="34.3" y="336.3">P1</text>
</g>
<g font-size="1.8" fill="#808080">
<text x="127.4" y="241.4">ESP32-DEVKITC</text>
<text x="117.3" y="296">ESP32-DEVKITC</text>
</g>
</svg>
